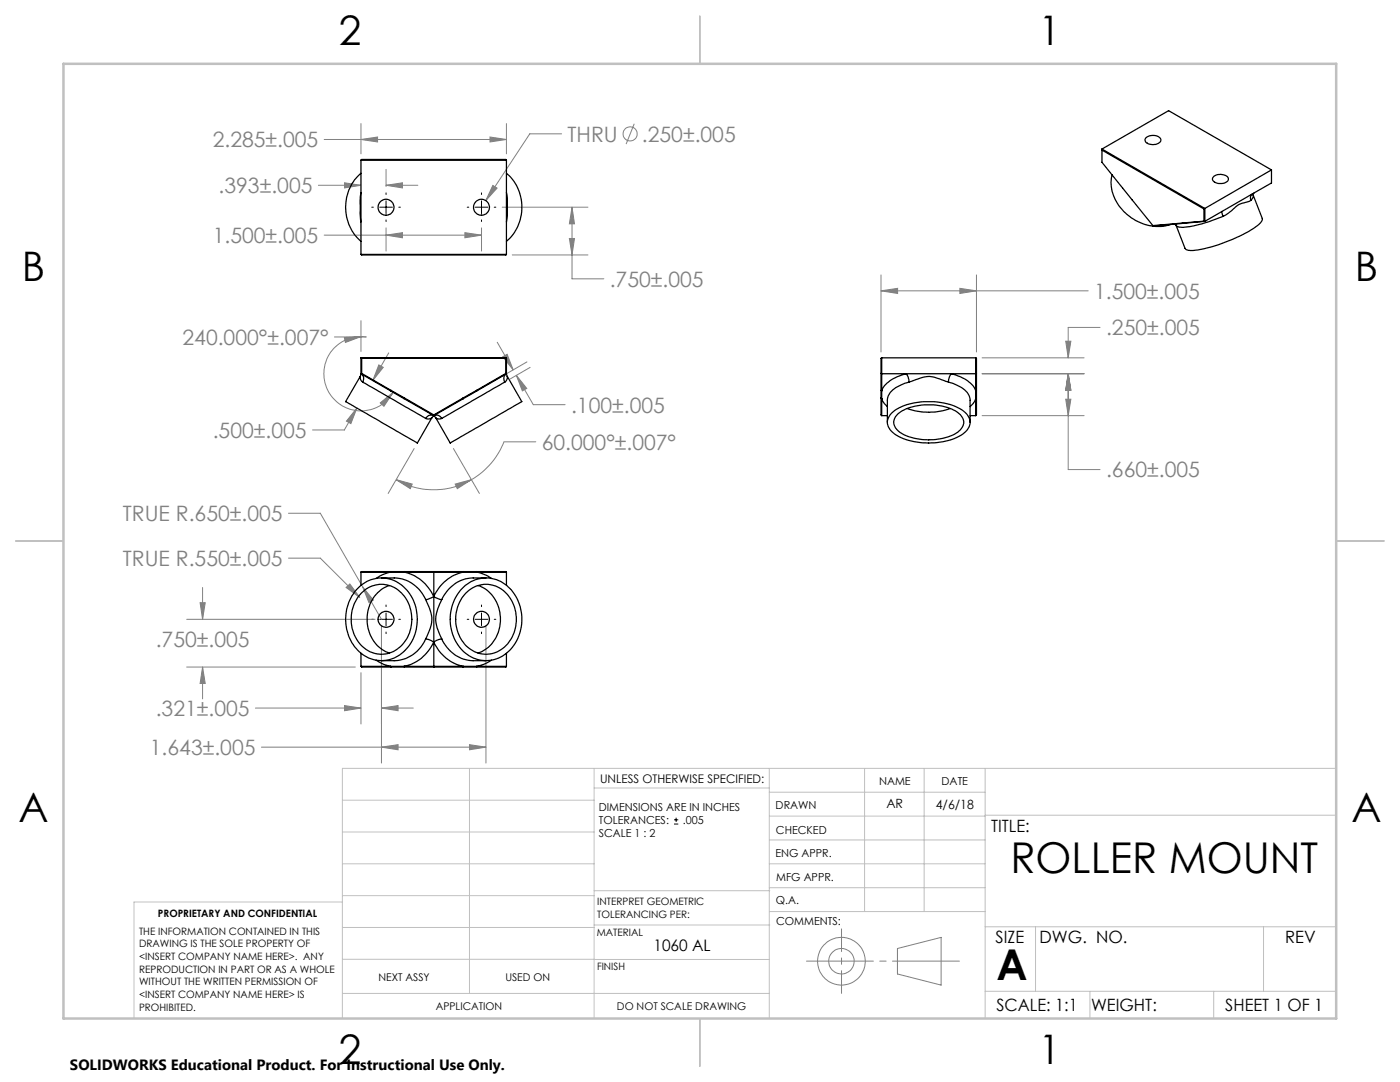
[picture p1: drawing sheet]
<svg xmlns="http://www.w3.org/2000/svg" width="279mm" height="216mm" viewBox="0 0 279 216" stroke-linecap="round" stroke-linejoin="round" font-family="sans-serif">
<g fill="none" stroke="#808080" stroke-width=".2">
<path d="M63.5 37h8.5M64.7 27.8h36.4M68.8 36.5l3.2 .5-3.2 .5zM72 27.8l3.4-.5v1zM72 24.7v6M77 37l3.3-.5v1zM77 33.8v3.4M77 37h6.4M97.8 27.3l3.3 .5-3.3 .5zM98.4 37l.8 .5-2.3 2.5zM101.1 24.7v6M112.1 26.7h-6.4l-8.8 13.3"/>
<path d="M126.6 24.7l-1.6 4.1M64.7 46.9h31.4M77 46.9l3.3-.5v1zM77 45.5v4.6M92.8 46.4l3.3 .5-3.3 .5zM96.1 45.5v4.6M100.2 41.3h17.1M102.2 50.9h15.1M113.6 47.6h1.1l-.5 3.3zM114.2 41.3l.5 3.4h-1.1zM114.2 41.3v14.3h6.3M175.8 58l3.3-.5v1.1z"/>
<path d="M175.8 54.9v15.3M175.8 58h41.4M191.6 57.5l3.3 .5-3.3 .6zM194.9 54.9v15.3M68.7 67.3l3.3-.1-3.1 1.1zM72 67.2a7.4 7.4 0 0 0-6.4 11.1 7.4 7.4 0 0 0 12.9 0M72 67.2h1.1h-6.4M72 64v6.1M75.6 72.8l.9 .5-2.1 2.6zM77.6 70.4l-3.2 5.5M99.2 68.3l3.2 5.5M100.3 71.2l.9-.5 1.2 3.1z"/>
<path d="M103 74.9l2.1 2.6-.9 .5zM103 74.9l3.4 5.9h6.4M105.2 72.2l-11.6 6.7M105.8 73.3l-4 2.3M196 74.6h20.4M196 71.4h20.4M212.7 68.1h1l-.5 3.3zM212.7 79.7h1l-.5 3.2zM213.2 74.6l.5 3.3h-1zM213.2 74.6v19.1h6.3M219.5 65.3h-6.3v6.1M71.2 81.4l-1.2 3.1-.9-.5z"/>
<path d="M71.2 81.4l-2.5 4.4h-6.3M75.9 80.4l2.6-2.1-1.9 2.8zM79.1 95.7l3.2 .9-.4 .9zM79.1 95.7a15 15 0 0 0 15 0M82.7 89.5l-5.2 9M90.5 89.5l5.2 9M90.8 96.6l3.3-.9-2.8 1.8zM106.9 88.2h-6.3a15 15 0 0 1-6.5 7.5M196 82.9h20.4M40.4 117.2v6.4M57.6 102.4h6.3l8.5 14.7M57.6 111.4h6.3l7.9 7.8"/>
<path d="M69.1 117.2l.7-.7 2 2.7zM72.4 117.1l2.1 2.6-.9 .5zM72.4 117.1l3.7 6.5M37.3 133.1h33.6M37.3 123.6h37.6M39.9 120.3h1.1l-.6 3.3zM40.4 133.1l.6 3.3h-1.1zM40.4 133.1v6.4M72 134.2v10.3M76.1 124.8v27.5M97 124.8v27.5M51 141.3h21"/>
<path d="M52.2 149.1h44.8M68.8 140.8l3.2 .5-3.2 .5zM76.1 141.3l3.3-.5v1zM76.1 149.1l3.3-.5v1zM76.1 141.3h6.4M93.7 148.6l3.3 .5-3.3 .5zM179.1 189.3l8.7-2.3v9.6l-8.7-2.3z"/>
<circle cx="125.8" cy="26.7" r="1.41"/>
<circle cx="167.9" cy="191.8" r="2.54"/>
<circle cx="167.9" cy="191.8" r="4.8"/>
</g>
<g fill="none" stroke="#000" stroke-width=".2">
<path d="M77 38.5v.3M96.1 38.5v.3M74.2 41.3h.3M75.8 41.3h2.5M77 40.1v2.5M77 43.9v.3M79.6 41.3h.3M93.2 41.3h.4M94.8 41.3h2.6M96.1 40.1v2.5M96.1 43.9v.3M98.6 41.3h.4"/>
<path d="M74.2 123.6h.3M75.8 123.6h2.5M77 120.7v.3M77 122.3v2.5M77 126.1v.3M79.6 123.6h.3M93.2 123.6h.4M94.8 123.6h2.6M96.1 120.7v.3M96.1 122.3v2.5M96.1 126.1v.3M98.6 123.6h.4"/>
<path d="M134.5 164.4h.9M134.5 163.6h.9M134.9 163.2v.8"/>
</g>
<path d="M160.9 191.8h30.6" fill="none" stroke="#808080" stroke-width=".2" stroke-dasharray="15.2 1.3 1.3 1.3" stroke-dashoffset="1.9"/>
<path d="M167.9 185.4v12.8" fill="none" stroke="#808080" stroke-width=".2" stroke-dasharray="15.2 1.3 1.3 1.3" stroke-dashoffset="10.7"/>
<g fill="none" stroke="#c0c0c0" stroke-width=".2">
<path d="M68.3 159.7h50.3M93.7 153.3v44.9M118.6 153.3v49.9M118.6 157.2h34.9M153.5 153.3v49.9M153.5 158.1h43.1M172.5 153.3v28.6M184.4 153.3v28.6M196.6 153.3v49.9M266.7 153.3h-198.4v49.9M68.3 178.7h50.3M68.3 172.4h50.3"/>
<path d="M68.3 166h50.3M68.3 180h-41.6v23.2M118.6 177.7h35M153.5 167.6h43.1M153.5 162.8h43.1M153.5 172.4h43.1M153.5 177.1h43.1M196.6 162.7h70.1M68.3 198.2h85.2M68.3 191.4l85.2 .1M68.3 185.1h50.3M118.6 184.6h35"/>
<path d="M153.6 181.9h43M196.6 197.8h70.1M196.6 184.9h70.1M206.7 184.9v12.9M217.5 197.8v5.4M242.2 197.8v5.4M252.2 184.9v12.9"/>
</g>
<path d="M139.7 3.2v9.5M3.1 107.9h9.6M266.7 107.9h9.5M139.7 203.2v9.6" fill="none" stroke="#c0c0c0" stroke-width=".25"/>
<path d="M12.7 12.7h254v190.5h-254z" fill="none" stroke="#c0c0c0" stroke-width=".5"/>
<path d="M75.9 80.4l2.6-2.1-1.9 2.8zM68.7 67.3l3.3-.1-3.1 1.1zM79.1 95.7l3.2 .9-.4 .9zM90.8 96.6l3.3-.9-2.8 1.8zM103 74.9l2.1 2.6-.9 .5zM100.3 71.2l.9-.5 1.2 3.1zM71.2 81.4l-1.2 3.1-.9-.5zM75.6 72.8l.9 .5-2.1 2.6zM175.8 58l3.3-.5v1.1zM191.6 57.5l3.3 .5-3.3 .6zM213.2 74.6l.5 3.3h-1zM212.7 68.1h1l-.5 3.3zM212.7 79.7h1l-.5 3.2zM213.2 74.6l.5 3.3h-1zM72 27.8l3.4-.5v1zM97.8 27.3l3.3 .5-3.3 .5zM68.8 36.5l3.2 .5-3.2 .5zM77 37l3.3-.5v1zM77 46.9l3.3-.5v1zM92.8 46.4l3.3 .5-3.3 .5zM113.6 47.6h1.1l-.5 3.3zM114.2 41.3l.5 3.4h-1.1zM98.4 37l-1.5 3 2.3-2.5zM40.4 133.1l.6 3.3h-1.1zM39.9 120.3h1.1l-.6 3.3zM68.8 140.8l3.2 .5-3.2 .5zM76.1 141.3l3.3-.5v1zM76.1 149.1l3.3-.5v1zM93.7 148.6l3.3 .5-3.3 .5zM72.4 117.1l1.2 3.1 .9-.5zM69.1 117.2l2.7 2-2-2.7z" fill="#808080"/>
<g fill="none" stroke="#000" stroke-width=".25">
<path d="M72 34.6a9 9 0 0 0 0 13.6M72 38.4l-.1 1.7v2.4l.1 1.8M72 32v18.8M72 32h29.1M72 32l.2-.2h28.8l.1 .2M101.1 34.6a9 9 0 0 1 0 13.6M101.1 38.4l.1 1.3v3.4l-.1 1.2M101.1 32v18.8M219.9 29.7l20.6 11.9M219.9 30l20.4 11.7M219.9 29.7v2.7l10.2 12.6M219.9 29.7l13.3-7.6 20.6 11.8"/>
<path d="M222 34.9a8 8 0 0 0 3.4 8.2 8.9 8.9 0 0 0 8.2 1.7M228.7 27.5a2.07 2.07 0 0 1 3 .3 1.33 1.33 0 0 1-1.7 1.1 1.15 1.15 0 0 1-1.5-1.1zM242.3 35.2a2.19 2.19 0 0 1 2.8 .4 1.29 1.29 0 0 1-1.7 1 1.14 1.14 0 0 1-1.4-1.1zM249.6 40l-.2 .1a6.7 6.7 0 0 0-4 2.3l-1.3 .8M249.8 38.8l-.2 .6v.6M250 38.6l.1 .4M250.1 39l1.8 4.7a2.84 2.84 0 0 1-1.7 1.8 30 30 0 0 1-12.6 4.5 1.11 1.11 0 0 1-1.1-.4l-1.8-4.7M250.1 39l-.1 .5-.4 .5M253.8 33.9l-13.3 7.7M253.8 33.9v2.6l-13.3 7.7M72 50.8h29.1M72 50.8l.2 .1h28.8l.1-.1"/>
<path d="M234.2 44.7l-4.1 .3M234.2 44.7h.2M234.4 44.7l-4.3 .3M234.6 44.7l.1 .2M236.1 44.5l-1.9 .2M236.1 44.5l.2 .1M240.3 41.7v2.4M240.3 44.1l.2 .1M240.3 44.1l-4.2 .4M240.5 41.6l-.2 .1M240.5 41.6v2.6M240.5 44.2l-6.1 .5"/>
<path d="M243.8 42.2l.3 1M244.1 43.2a23.1 23.1 0 0 1-8.7 2.1l-.7-.4M71.9 75.1l-2.9 5.1 14.3 8.2 2.9-5M71.9 75.1a1.17 1.17 0 0 0 .5 1.1M72 74.6l-.1 .5M72 74.6a1.15 1.15 0 0 1 .4 1.6M72 74.6h.1M72 74.6l8.6 5M72 71.4v3.2M72 71.4l.2 .1M72 71.4h29.1M72.2 74.5l-.2 .1"/>
<path d="M72.2 74.5l5.8 3.4M72.2 71.5v3M72.2 71.5h28.8M72.4 76.2l12.5 7.3M78 77.9v.1M78 77.9l2.7 1.5M80.6 79.6l6 3.3M80.7 79.4l5.9 3.4M80.7 79.4l-.1 .2M92.4 79.4l.1 .2M92.4 79.4l-5.8 3.4M92.5 79.6l-5.9 3.3"/>
<path d="M95.1 77.9l-2.7 1.5M95.1 77.9v.1M100.8 76.2l-12.6 7.3M101 74.5l-5.9 3.4M101 74.5l.1 .1M101 71.5v3M101.1 74.6l.1 .5M101.1 74.6a1.18 1.18 0 0 0-.3 1.6M101.1 71.4v3.2M101.1 74.6l-8.6 5M101.1 71.4l-.1 .1M101.2 75.1l2.9 5.1-5.4 3.1-8.8 5.1-2.9-5"/>
<path d="M101.2 75.1a1.15 1.15 0 0 1-.4 1.1M175.8 79.4l.7 1.2 .6 .5M175.8 74.5h19.1M176 71.4h18.7M176 71.4v11.5M176 71.4l-.2 .1v11.3l.2 .1M181.4 76.2l.5-.1a7.3 7.3 0 0 1 4.6-.8l2.8 .9M181.4 76.2l-.1-.9-.5-.7a7.1 7.1 0 0 0-4.8 3.1v.3l-.2-.1M181.4 76.2l-.8 .3a5.2 5.2 0 0 0-3.4 2.7l-.1 5.1M189.3 76.2l.1-.9 .5-.7a6.9 6.9 0 0 1 4.7 3.1l.1 .3 .2-.1M189.3 76.2l.8 .3a5.2 5.2 0 0 1 3.4 2.7l.1 5.1M194.7 71.4v11.5"/>
<path d="M194.7 71.4l.2 .1v11.3l-.2 .1M194.9 79.4l-.7 1.2-.6 .5M86.2 83.4a1.19 1.19 0 0 1-1.3 .1M86.5 82.9h.1M86.6 82.9l.4 .5M86.6 82.9l-.4 .5M86.6 82.9a1.18 1.18 0 0 1 1.6 .6M86.6 82.9a1.21 1.21 0 0 0-1.7 .6M86.6 82.8v.1M87 83.4a1.15 1.15 0 0 0 1.2 .1M176 82.9h1.1M177.8 82.5a10.8 10.8 0 0 1 8-2.3 9.8 9.8 0 0 1 7.3 2.6 2.56 2.56 0 0 1-.9 3.8 13.8 13.8 0 0 1-13.7 0 2.56 2.56 0 0 1-.7-4.1z"/>
<path d="M179.3 82.5a11.6 11.6 0 0 1 10.7-.9 3.2 3.2 0 0 1 2.3 2.9 4.3 4.3 0 0 1-3.5 2.8 11.8 11.8 0 0 1-9.3-1.1 2.17 2.17 0 0 1-.2-3.7zM181 81.5a12.9 12.9 0 0 0 8.7 0M193.6 82.9h1.1M71.7 117.1a6.6 6.6 0 0 1 10.3 1.8 8.8 8.8 0 0 1-3.3 12.4 6.7 6.7 0 0 1-8.9-3.9 9.1 9.1 0 0 1 1.9-10.3zM72 114.2v2.6M72 114.2h29.1M72 114.2l.2-.1h28.8l.1 .1M72.1 118.3a5.6 5.6 0 0 1 9.3 1.8 7.6 7.6 0 0 1-2.9 9.9 5.8 5.8 0 0 1-7.9-3.7 7.7 7.7 0 0 1 1.5-8zM76.1 115.3h2.6a7 7 0 0 1 6.2 4.3M77.7 116.8a7.2 7.2 0 0 0-3.8 9.8 6.3 6.3 0 0 0 3.8 3.7M78 114.1l-1.8 .7-1.1 .6M80.7 114.1l-.1 .1a8.5 8.5 0 0 1 6 4.8"/>
<path d="M84.9 119.6a7 7 0 0 1 .8 6.1l-.8 1.8M86.6 119l-1.2 .6h-.5M86.6 119l1.2 .6h.4M86.6 114.1v19M88.2 119.6l-.1 .1a6.8 6.8 0 0 0-.7 5.9l.8 1.9M91.9 117.7a6.6 6.6 0 0 1 11.2 1.6 8.8 8.8 0 0 1-3.6 12 6.9 6.9 0 0 1-9.2-4.8 9.2 9.2 0 0 1 1.6-8.8zM92.4 114.1l.1 .1a8.5 8.5 0 0 0-5.9 4.8M93 118.3a5.7 5.7 0 0 1 9.4 2.2 7.3 7.3 0 0 1-3.8 9.8 6 6 0 0 1-7.4-4.9 7.8 7.8 0 0 1 1.8-7.1zM95.1 114.1l1.9 .7 1.1 .6M95.4 116.8a7.2 7.2 0 0 1 4.2 9 6.4 6.4 0 0 1-4.2 4.5M97 115.3h-2.6a7 7 0 0 0-6.2 4.3M101.1 114.2v2.6"/>
<path d="M72 130.4v2.6M72 133h29.1M72 133l.2 .1h28.8l.1-.1M75.1 131.7l1.5 .9 1.4 .4v.1M84.9 127.5l1.7 .6M84.9 127.5a7 7 0 0 1-6.2 4.3h-2.6M86.6 128.1a8.3 8.3 0 0 1-6 4.9l.1 .1M86.6 128.1a8.3 8.3 0 0 0 5.9 4.9l-.1 .1M88.2 127.5l-.6 .1-1 .5M88.2 127.5a7 7 0 0 0 6.2 4.3h2.6M98.1 131.7l-1.1 .7-1.9 .6v.1M101.1 130.4v2.6"/>
<circle cx="77" cy="41.4" r="1.58"/>
<circle cx="96.1" cy="41.4" r="1.58"/>
<circle cx="77.1" cy="123.6" r="1.59"/>
<circle cx="96.1" cy="123.6" r="1.59"/>
</g>
<g font-size="8.5">
<text x="201.7" y="174.2">ROLLER MOUNT</text>
<text x="198.9" y="195.5">A</text>
</g>
<g font-size="8.1">
<text x="67.6" y="8.9">2</text>
<text x="207.3" y="8.9">1</text>
<text x="4.4" y="56.1">B</text>
<text x="270.4" y="56.1">B</text>
<text x="3.7" y="164.1">A</text>
<text x="269.7" y="164.1">A</text>
<text x="67.6" y="212.4">2</text>
<text x="207.3" y="212.4">1</text>
</g>
<g font-size="4.2" fill="#808080">
<text x="42.5" y="29.4">2.285±.005</text>
<text x="113.3" y="28.2">THRU</text>
<text x="128.1" y="28.3">.250±.005</text>
<text x="43.6" y="38.6">.393±.005</text>
<text x="42.5" y="48.5">1.500±.005</text>
<text x="121.7" y="57.2">.750±.005</text>
<text x="218.3" y="59.6">1.500±.005</text>
<text x="36.4" y="68.8">240.000°±.007°</text>
<text x="220.7" y="66.9">.250±.005</text>
<text x="114" y="82.3">.100±.005</text>
<text x="42.5" y="87.4">.500±.005</text>
<text x="108.1" y="89.7">60.000°±.007°</text>
<text x="220.7" y="95.3">.660±.005</text>
<text x="24.5" y="104">TRUE R.650±.005</text>
<text x="24.5" y="112.9">TRUE R.550±.005</text>
<text x="31.1" y="129.1">.750±.005</text>
<text x="31.1" y="142.9">.321±.005</text>
<text x="29.9" y="150.7">1.643±.005</text>
</g>
<g font-size="3.4">
<text x="197.8" y="166">TITLE:</text>
<text x="198.7" y="188.1">SIZE</text>
<text x="207.5" y="188.1">DWG. NO.</text>
<text x="256.5" y="188.2">REV</text>
<text x="198.8" y="201.7">SCALE: 1:1</text>
<text x="217.7" y="201.8">WEIGHT:</text>
<text x="244.5" y="201.7">SHEET 1 OF 1</text>
</g>
<text font-size="3.2" x="130.4" y="189.8">1060 AL</text>
<text font-size="3" x="14" y="213.5">SOLIDWORKS Educational Product. For Instructional Use Only.</text>
<g font-size="2.5">
<text x="176.9" y="161.3">AR</text>
<text x="186.8" y="161.4">4/6/18</text>
</g>
<text font-size="2.4" x="119.8" y="156.2">UNLESS OTHERWISE SPECIFIED:</text>
<g font-size="2.2">
<text x="119.5" y="161.8">DIMENSIONS ARE IN INCHES</text>
<text x="154.8" y="161.4">DRAWN</text>
<text x="175.4" y="156.6">NAME</text>
<text x="187.9" y="156.7">DATE</text>
<text x="119.5" y="167.1">SCALE 1 : 2</text>
<text x="119.5" y="164.4">TOLERANCES:</text>
<text x="136.3" y="164.4">.005</text>
<text x="154.9" y="166.3">CHECKED</text>
<text x="154.8" y="171">ENG APPR.</text>
<text x="154.9" y="175.7">MFG APPR.</text>
<text x="154.9" y="180.4">Q.A.</text>
<text x="154.9" y="184.6">COMMENTS:</text>
</g>
<g font-size="2.1">
<text x="75.5" y="195.7">NEXT ASSY</text>
<text x="100.9" y="195.7">USED ON</text>
<text x="86.9" y="201.5">APPLICATION</text>
<text x="123.1" y="201.6">DO NOT SCALE DRAWING</text>
</g>
<g font-size="2">
<text x="31.5" y="182.9">PROPRIETARY AND CONFIDENTIAL</text>
<text x="119.2" y="180.6">INTERPRET GEOMETRIC</text>
<text x="119.2" y="183.1">TOLERANCING PER:</text>
<text x="27.8" y="186.5">THE INFORMATION CONTAINED IN THIS</text>
<text x="27.8" y="189">DRAWING IS THE SOLE PROPERTY OF</text>
<text x="27.8" y="191.6">&lt;INSERT COMPANY NAME HERE&gt;. ANY</text>
<text x="119.1" y="186.7">MATERIAL</text>
<text x="27.8" y="194.1">REPRODUCTION IN PART OR AS A WHOLE</text>
<text x="27.8" y="196.6">WITHOUT THE WRITTEN PERMISSION OF</text>
<text x="119.1" y="193.5">FINISH</text>
<text x="27.8" y="199.1">&lt;INSERT COMPANY NAME HERE&gt; IS</text>
<text x="27.8" y="201.7">PROHIBITED.</text>
</g>
</svg>
